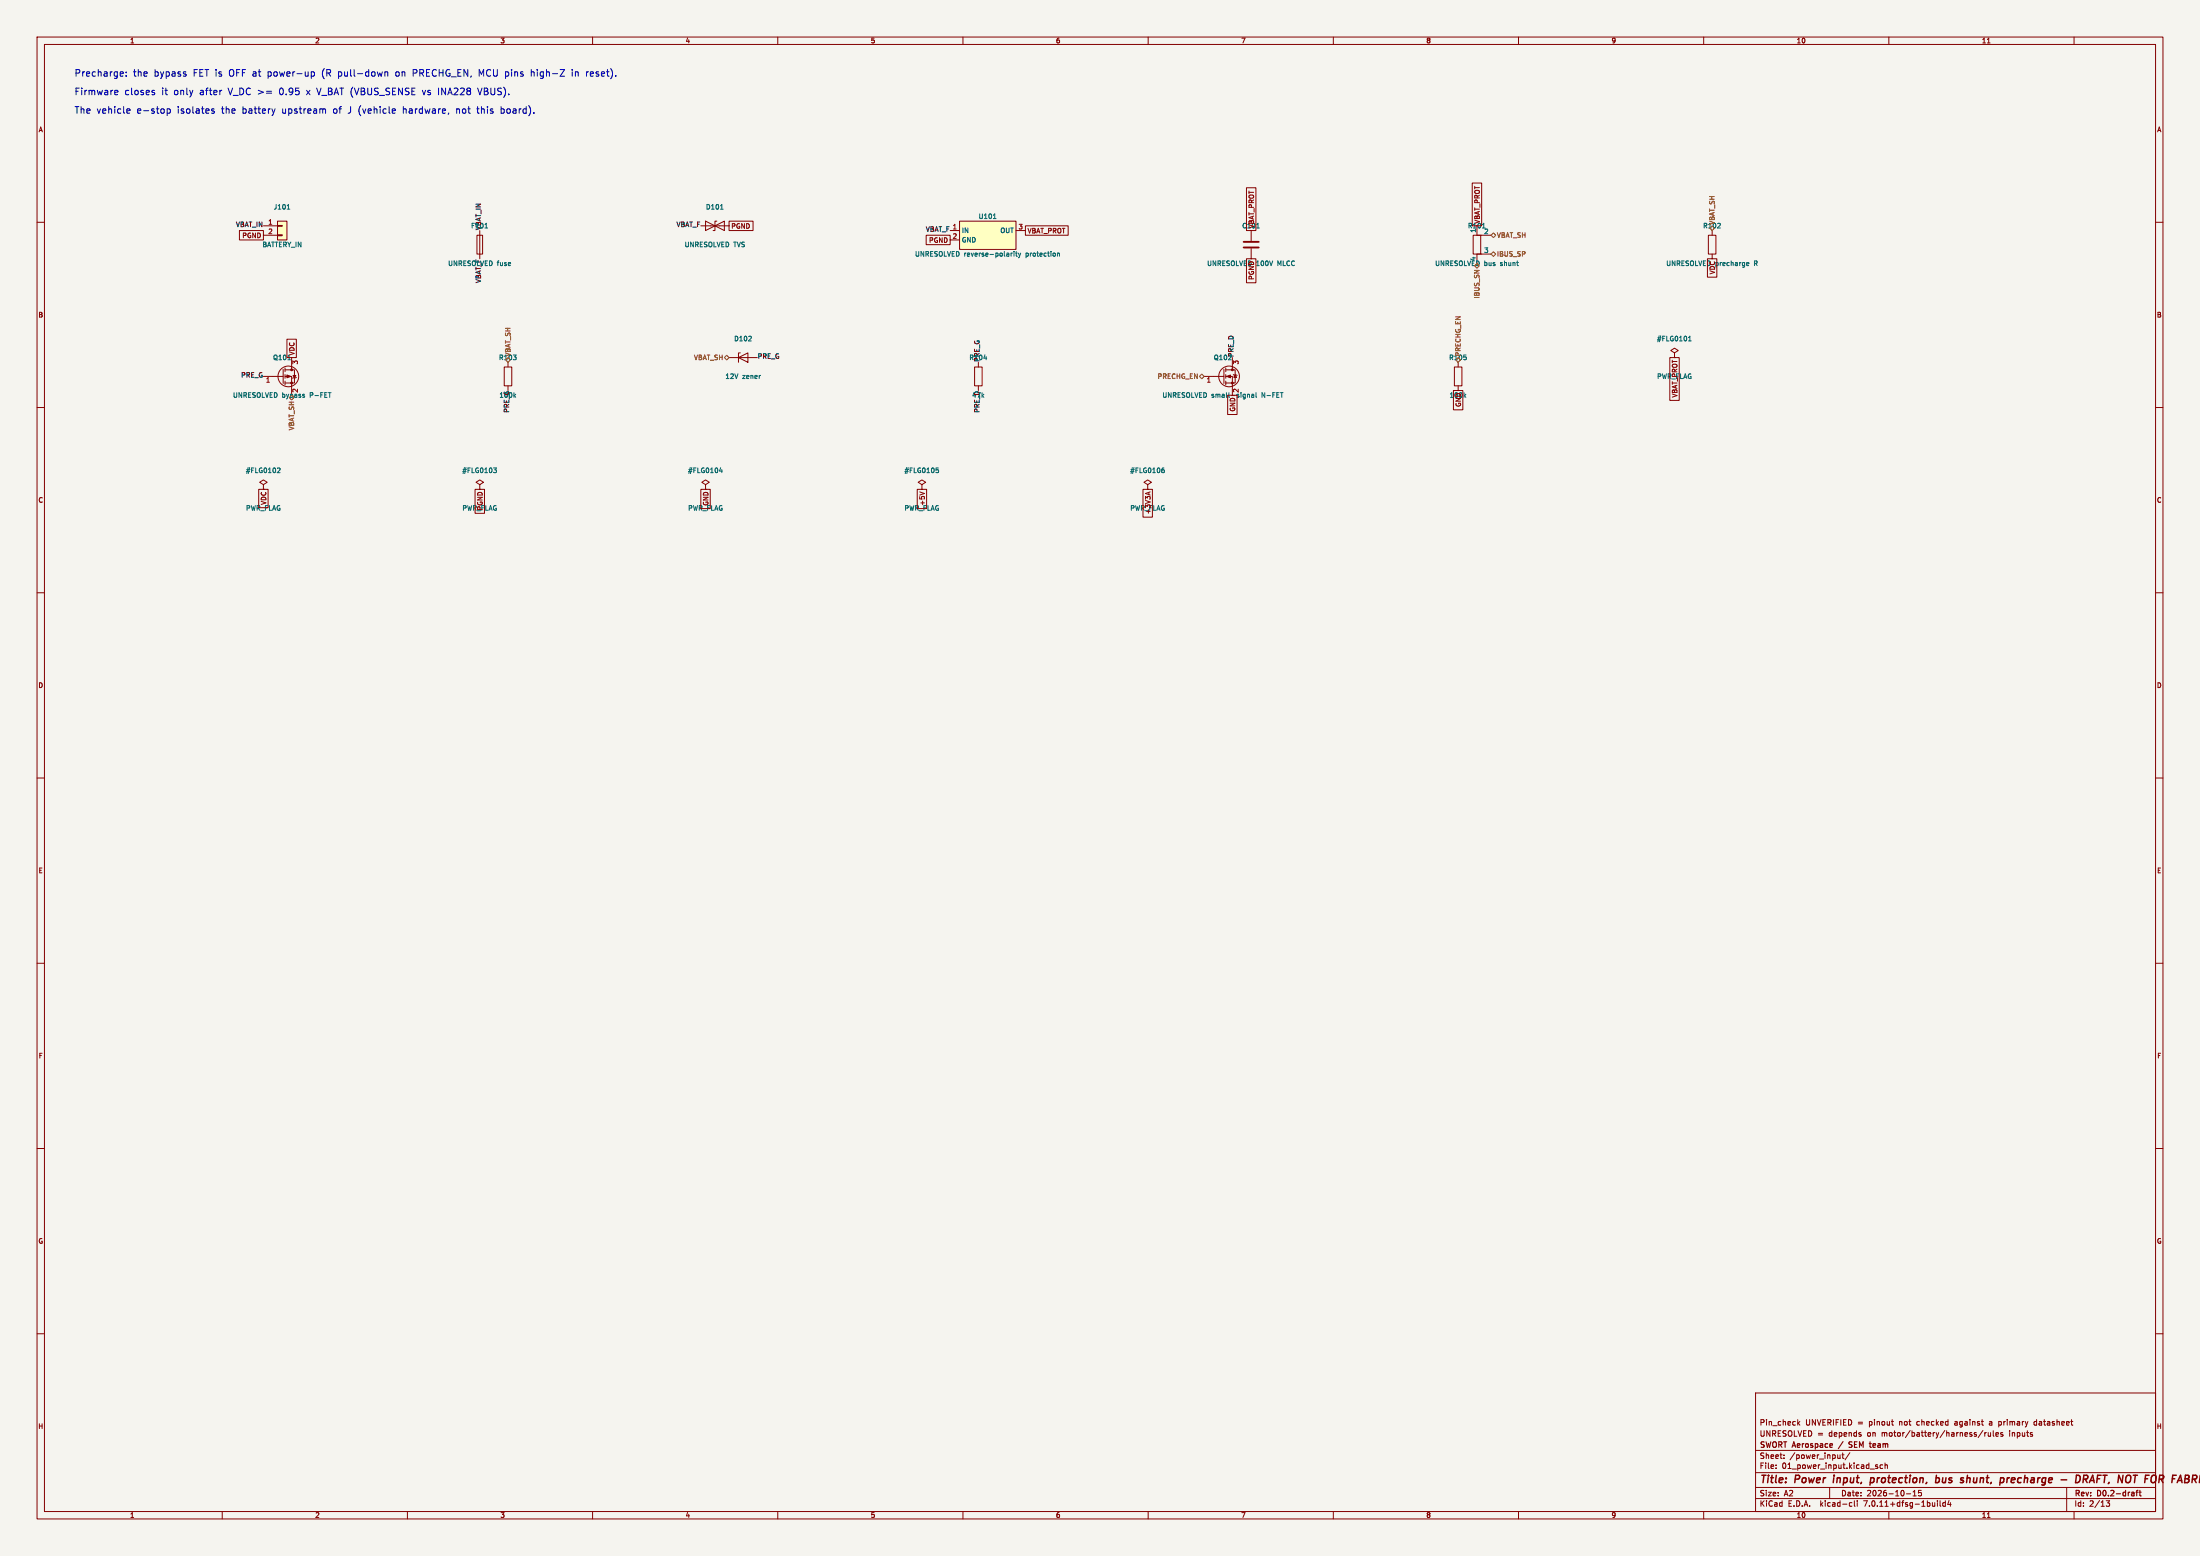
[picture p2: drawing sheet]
<svg xmlns="http://www.w3.org/2000/svg" width="594mm" height="420mm" viewBox="0 0 594 420" stroke-linecap="round" stroke-linejoin="round" font-family="sans-serif">
<path d="M0 0h594v420h-594z" fill="#f5f4ef" stroke="#f5f4ef" stroke-width=".27"/>
<g fill="none" stroke="#840000" stroke-width=".27">
<path d="M10 10h574v400h-574zM12 12h570v396h-570zM60 10v2M110 10v2M160 10v2M210 10v2M260 10v2M310 10v2M360 10v2M410 10v2M460 10v2M510 10v2"/>
<path d="M536.6 11.6h.7M560 10v2M10 60h2M74.9 59.7h2.6v5.1h-2.6zM190.5 59.7v2.5l5.1-2.5v2.5zM193.5 59.7h-.5v2.5h-.5M196.8 59.7h6.5v2.5h-6.5zM259.1 59.7h15.2v7.6h-15.2zM336.5 50.7h2.6v11.5h-2.6zM397.5 49.4h2.5v11.6h-2.5zM582 60h2M64.6 62.2h6.5v2.6h-6.5z"/>
<path d="M71.1 63.5h3.8M71.1 61h3.8M74.9 63.4h1.3v.2h-1.3zM74.9 60.8h1.3v.3h-1.3zM128.8 63.5h1.5v5.1h-1.5zM129.5 62.2v7.7M189.2 61h7.6M250.1 63.5h6.4v2.5h-6.4zM256.5 62.2h2.6M256.5 64.8h2.6M274.3 62.2h2.6M276.9 61h11.5v2.5h-11.5z"/>
<path d="M336.5 69.9h2.6v6.4h-2.6zM337.8 62.2v2.8M337.8 67.1v2.8M397.8 63.5h2v5.1h-2zM398.8 61v2.5h3.8M402.6 68.6h-3.8v2.5M461 69.9h2.5v4.9h-2.5zM461.3 63.5h2v5.1h-2zM462.3 62.2v1.3M462.3 68.6v1.3M76.5 99.7v3.8M77 99.8h2.5v3.6h-2.5"/>
<path d="M77 99.3v1M77.5 91.6h2.5v4.9h-2.5zM78.7 96.5v3.3M136.1 99.1h2.1v5h-2.1zM137.2 97.8v1.3M196.8 96.5h7.7M199.4 96.5l2.5-1.2v2.5zM199.9 95.3h-.5v2.5M263.1 99.1h2.1v5h-2.1zM264.2 97.8v1.3M330.5 99.7v3.8M331 99.8h2.5v3.6h-2.5"/>
<path d="M331 99.3v1M332.7 96.5v3.3M392.7 99.1h2v5h-2zM393.7 97.8v1.3M450.8 96.5h2.6v11.6h-2.6zM452.1 95.3l1-.7-1-.6-1 .6 1 .7v1.2M10 110h2M71.1 101.6h5.4M77 101.6h1.7v5.1M77 101.1v1M77 102.9v1M79.1 101.3h.8l-.4 .7z"/>
<path d="M80 101.9l-1 .2M137.2 104.1v1.3M264.2 104.1v1.3M325.1 101.6h5.4M331 101.6h1.7v5.1M331 101.1v1M331 102.9v1M331.5 106.7h2.5v5.2h-2.5zM333 101.1l1 .2M333.5 101.2l.4 .7h-.8zM392.4 105.4h2.6v5.2h-2.6zM393.7 104.1v1.3"/>
<path d="M582 110h2M69.8 132.1h2.6v4.9h-2.6zM71.1 130.8l1-.6-1-.7-1 .7 1 .6v1.3M71.1 132.1h.1M128.3 132.1h2.5v6.5h-2.5zM129.5 130.8l1.1-.6-1.1-.7-1 .7 1 .6v1.3M129.5 132.1h.1M189.2 132.1h2.6v5.2h-2.6zM190.5 130.8l1-.6-1-.7-1 .7 1 .6v1.3M190.5 132.1h.1M247.6 132.1h2.6v5.2h-2.6zM248.3 132.8l1.3 .4"/>
<path d="M248.9 130.8l1-.6-1-.7-1 .7 1 .6v1.3M248.9 132.1h.1M308.6 132.1h2.5v7.5h-2.5zM309.9 130.8l1-.6-1-.7-1 .7 1 .6v1.3M309.9 132.1h.1M310.2 132.9v.6M310.6 132.8l-1.3 .4M10 160h2M582 160h2M10 210h2M582 210h2M10 260h2"/>
<path d="M582 260h2M10 310h2M582 310h2M10 360h2M474 376h108v32h-108zM582 360h2M474 397.5h108M474 391.5h108M479.5 396.2v.2M479.5 395.4v.2M481.7 393.5v.2M481.7 392.7v.2"/>
<path d="M485.4 383.2v1.5M485.5 384.1l.5 .6M486 383.7l-.6 .5M496.8 392.7v1M496.8 393.5l-.4 .2M497.3 392.7h.6M497.5 392.2v1.3l.4 .2M499.5 392.1l-1.3 1.9M502.5 387.2v.4M506.4 395.7l.6 .4-.2 .3-.4-.1M507 395.4h-.4l-.2 .2M508.3 395.4h-.4l-.3 .3 .1 .6h.6"/>
<path d="M509 395.5l.5-.1 .1 1M509 394.9v1.5M510.7 383.7h.5M511.1 384.7h.1M535.4 386.1l-1.3 1.9M535.9 386.7v1M536.3 386.7l-.4 .3M536.8 386.7l.1 .9 .6-.1M537.2 384.2v.4M537.5 386.7v1M538.2 386.2v1.3l.2 .2M538.9 387.2l.7-.2-.1-.3h-.4l-.2 .2 .1 .7h.5"/>
<path d="M539.7 384.6l.4 .1M539.7 383.7v1.5M540.1 383.7h-.4M540.7 386.7h-.3l-.2 .2v.2l.5 .1v.4h-.5M549.7 383.7l-.5 .3v.5l.5 .2M60 408v2M110 408v2M160 408v2M210 408v2M260 408v2M310 408v2M360 408v2"/>
<path d="M410 408v2M460 408v2M474 404.5h108M474 401.5h108M494 401.5v3M499.6 405.6h.4M500 406.5l-.4 .1M500.7 405.1v1.3l.2 .2M501.5 405.1v.1M501.5 405.6v1M510 408v2M514.7 403.2h1.2"/>
<path d="M516.5 403.8h.9M516.5 402.7l.5-.4v1.5M518 402.3v.7l.7-.1 .1 .6-.3 .3-.5-.2M523.1 405.1v.1M523.1 405.6v1M523.8 405.1v1.3l.2 .2M525.2 405.6h-.4l-.3 .3 .2 .6h.5M525.2 405.1v1.5M526.2 405l-.3 1.1h.9M526.6 405.6v1M536.6 409.6h.7M558 401.5v6.5"/>
<path d="M560 408v2M568.7 405.1h.9l-.5 .5 .4 .2v.6l-.8 .1"/>
<circle cx="77.9" cy="101.6" r="2.79"/>
<circle cx="331.9" cy="101.6" r="2.79"/>
</g>
<path d="M497.6 389.1l-1.3 1.9M499.2 390.6h.7M500.1 389.2h-.6l-.3 .3 .1 .3 .6 .2M506.2 389.7l-.5 .2 .1 .7 .4 .1M506.4 390l-.7 .2M576.7 402.8h.6M577.3 402.3l-.4 .2v1.3M577.6 402.8h.5M577.8 402.3v1.3l.3 .2" fill="none" stroke="#840000" stroke-width=".3"/>
<g fill="none" stroke="#840000" stroke-width=".4">
<path d="M495.1 398.9l-.1 1.3M505.1 399h.8M505.1 398.9l-.2 2M522.7 399l.6-.1 .4 .3-.3 .9h-.8M522.8 398.2l-.2 2M531.2 398.2l-.2 2M531.9 399l-.5-.1-.3 .2M542 398.9l-.2 1.3M542.6 398.9l-.7 .3M543.2 399l-.2 .9 .3 .3M544 399.3l-.9 .2M561.7 399.1a.72 .72 0 0 0-.6-.9h-.5l-.2 2h.5"/>
<path d="M563 399.2l.5 1M563.3 399.2l.4-.3v-.5l-.3-.2h-.8l-.2 2M564.4 399.6h.9M594.1 398.4l-.3 1.8M505 400.1h.7M564.1 400.2l.9-2 .4 2"/>
</g>
<g fill="#ffffc2" stroke="#ffffc2" stroke-width=".27">
<path d="M259.1 59.7h15.2v7.6h-15.2z"/>
<path d="M74.9 59.7h2.6v5.1h-2.6z"/>
</g>
<g fill="none" stroke="#006464" stroke-width=".27">
<path d="M77.5 56.5h.8M194.5 56.5h.7M268.2 59h.7M130.9 61.5h.8M273.4 68.3l-.4 .1M273.8 67.9v.1M273.8 68.3v.9M274.2 68.3h.5M274.4 67.9v1.1l.3 .2M275 68.3l.3 .9M275.3 69.2l-.3 .4M275.6 68.3l-.3 .9"/>
<path d="M285.5 68.4h.5l.1 .8M285.5 68.3v.9M339.3 61.5h.7M471.6 71.5l.2 .2 .3-.1M471.6 71l.2-.1 .4 .1-.6 .3M77.7 97.1h.7M265.6 96.7h.8M455.9 92h.7M455.9 91.1l.4-.4v1.3M138.9 106.8l.3 .5M139.2 106.4l-.4 .5M336.9 106.5h.4l.1 .8"/>
<path d="M338 106.5h.5v.8M338.5 106.7l-.6 .3 .2 .3 .4-.1M339.1 106v1.1l.2 .2M395.4 106.8l.4 .5M395.8 106.4l-.5 .5M75.1 126.3l.4 .1 .1 .3-.8 .9h.8M133.3 126.3h.7l-.4 .5 .4 .1v.4l-.6 .3M194.6 126.2l-.3 1h.8M194.9 126.7v.9M252.8 126.3h.6M252.9 126.8l.5 .2v.5l-.5 .1M313.9 126.8l.5 .2-.1 .5-.4 .1"/>
<path d="M314.3 126.3l-.4 .1"/>
</g>
<g fill="#840000" stroke="#840000" stroke-width=".27">
<path d="M77.5 101.2l1 .4-1 .4z"/>
<path d="M331.2 101.6l1-.4v.8z"/>
<circle cx="78.7" cy="103.4" r=".25"/>
<circle cx="78.7" cy="99.8" r=".25"/>
<circle cx="332.7" cy="103.4" r=".25"/>
<circle cx="332.7" cy="99.8" r=".25"/>
</g>
<path d="M335.8 66.8h4.1M335.8 65.3h4.1" fill="none" stroke="#840000" stroke-width=".51"/>
<path d="M402.6 68.6l.6-.7 .7 .7-.7 .6zM402.6 63.5l.6-.6 .7 .6-.7 .6zM195.6 96.5l.6-.6 .6 .6-.6 .7zM323.8 101.6l.7-.6 .6 .6-.6 .6z" fill="none" stroke="#725600" stroke-width=".27"/>
<g fill="none" stroke="#0000c2" stroke-width=".27">
<path d="M32.7 19.4l.5 .1 .1 .3-.9 .2M34.1 19.5v.1M84 19.5l.6-.1 .3 .3-.2 .8h-.7M84 19.4v1.8M103.2 19.4l-.3 1.2M103.9 19.5l.3-.1 .4 .1 .1 1.1M103.9 19.4v1.2M143.4 18.8v1.8M143.7 19.4l-.3 .1M151.2 18.8h1.2l-1.2 1.8h1.2M154.5 18.8v.1M154.5 19.4v1.2"/>
<path d="M158.4 19.4v1.2M158.7 19.4l-.3 .3M31.1 25.5h.7M31.1 24.5l.5-.1 .2 .4-.8 .2M33.2 20.5l-.5 .1M34.1 20.4v.2M34.5 29.4l.5 .1 .1 .3-.9 .2M35 30.5l-.5 .1M41.3 25l.4 .1 .1 .2-.6 .3M41.3 24.4l.4 .1M45.1 29.5l.5-.1 .4 .3-.2 .8h-.7M45.1 29.4v1.8"/>
<path d="M50.2 20.1v.4M57.1 29.7l.8 .5-.3 .4-.5-.1M57.8 29.5l-.4-.1-.3 .2M74.3 29.4l-.5 1.2M87.4 29.4l.5 .2v1M106.5 29.4l.3 .4-.9 .2M106.7 30.5l-.2 .1M121.2 30.5l-.1 .2M128.7 29.4h.7M129 23.8l.6 1.8M135.3 28.8v1.8M135.3 30.5l.2 .1"/>
<path d="M135.5 29.4l-.2 .1"/>
</g>
<g font-size="2.8" fill="#840000">
<text x="475" y="400.9">Title:</text>
<text x="484.7" y="400.9">Power</text>
<text x="495.8" y="400.9">input,</text>
<text x="506.6" y="400.9">protection,</text>
<text x="525.1" y="400.9">bus</text>
<text x="532.6" y="400.9">shunt,</text>
<text x="544.1" y="400.9">precharge</text>
<text x="561.3" y="400.9">-</text>
<text x="566.1" y="400.9">DRAFT,</text>
<text x="578.3" y="400.9">NOT</text>
<text x="586.3" y="400.9">FOR</text>
</g>
<g font-size="2.5" fill="#0000c2">
<text x="20" y="20.9">Precharge:</text>
<text x="35.9" y="20.9">the</text>
<text x="41.5" y="20.9">bypass</text>
<text x="52.2" y="20.9">FET is</text>
<text x="62" y="20.9">OFF at</text>
<text x="72.5" y="20.9">power-up</text>
<text x="87.3" y="20.9">(R</text>
<text x="91.8" y="20.9">pull-down</text>
<text x="107.4" y="20.9">on</text>
<text x="112.1" y="20.9">PRECHG_EN, MCU pins</text>
<text x="144.3" y="20.9">high-Z</text>
<text x="155.4" y="20.9">in</text>
<text x="159.4" y="20.9">reset).</text>
<text x="20" y="25.9">Firmware</text>
<text x="33.6" y="25.9">closes</text>
<text x="43.6" y="25.9">it</text>
<text x="46.9" y="25.9">only</text>
<text x="54" y="25.9">after</text>
<text x="61.8" y="25.9">V_DC &gt;=</text>
<text x="75.7" y="25.9">0.95</text>
<text x="83.2" y="25.9">x V_BAT (VBUS_SENSE</text>
<text x="114.8" y="25.9">vs</text>
<text x="119.1" y="25.9">INA228</text>
<text x="129.9" y="25.9">VBUS).</text>
<text x="20" y="30.9">The vehicle</text>
<text x="36.9" y="30.9">e-stop</text>
<text x="47.9" y="30.9">isolates</text>
<text x="59.9" y="30.9">the</text>
<text x="65.6" y="30.9">battery</text>
<text x="76.4" y="30.9">upstream</text>
<text x="90.3" y="30.9">of</text>
<text x="94.4" y="30.9">J (vehicle</text>
<text x="109.3" y="30.9">hardware,</text>
<text x="123.8" y="30.9">not</text>
<text x="129.6" y="30.9">this</text>
<text x="136" y="30.9">board).</text>
</g>
<g font-size="2.1" fill="#840000">
<text x="475" y="388">UNRESOLVED =</text>
<text x="475" y="385">Pin_check</text>
<text x="487.4" y="385">UNVERIFIED</text>
<text x="493.8" y="388">depends</text>
<text x="501.6" y="385">=</text>
<text x="504.3" y="388">on</text>
<text x="504.8" y="385">pinout</text>
<text x="508.3" y="388">motor/battery/harness/rules</text>
<text x="513.1" y="385">not</text>
<text x="517.9" y="385">checked</text>
<text x="528.3" y="385">against</text>
<text x="537.8" y="385">a</text>
<text x="540.5" y="385">primary</text>
<text x="542.9" y="388">inputs</text>
<text x="550.2" y="385">datasheet</text>
<text x="475" y="394">Sheet:</text>
<text x="475" y="391.2">SWORT Aerospace</text>
<text x="483.2" y="394">/power_input/</text>
<text x="500.5" y="391.2">SEM</text>
<text x="506.8" y="391.2">team</text>
<text x="475" y="396.7">File:</text>
<text x="481.1" y="396.7">01_power_input.kicad_sch</text>
<text x="475" y="406.9">KiCad</text>
<text x="475" y="404.1">Size:</text>
<text x="481.7" y="404.1">A2</text>
<text x="482.7" y="406.9">E.D.A.</text>
<text x="491.6" y="406.9">kicad-cli</text>
<text x="497" y="404.1">Date:</text>
<text x="503.5" y="406.9">7.0.11+dfsg-1build4</text>
<text x="504" y="404.1">2026-10-15</text>
<text x="560" y="404.3">Rev:</text>
<text x="560" y="406.9">Id:</text>
<text x="564.1" y="406.9">2/13</text>
<text x="566.4" y="404.3">D0.2-draft</text>
</g>
<g font-size="1.8" fill="#840000">
<text x="35" y="11.9">1</text>
<text x="85" y="11.9">2</text>
<text x="135" y="11.9">3</text>
<text x="185" y="11.9">4</text>
<text x="235" y="11.9">5</text>
<text x="285" y="11.9">6</text>
<text x="335" y="11.9">7</text>
<text x="385" y="11.9">8</text>
<text x="435" y="11.9">9</text>
<text x="485" y="11.9">10</text>
<text x="535" y="11.9">11</text>
<text x="10.3" y="35.9">A</text>
<text x="582.3" y="35.9">A</text>
<text x="65.3" y="64.5">PGND</text>
<text x="197.3" y="61.9">PGND</text>
<text x="250.7" y="65.7">PGND</text>
<text x="277.3" y="63.2">VBAT_PROT</text>
<text x="335.3" y="61.8">C101</text>
<text x="338.8" y="61.8" transform="rotate(-90 338.8 61.8)">VBAT_PROT</text>
<text x="399.7" y="60.5" transform="rotate(-90 399.7 60.5)">VBAT_PROT</text>
<text x="338.8" y="75.7" transform="rotate(-90 338.8 75.7)">PGND</text>
<text x="463.2" y="74.2" transform="rotate(-90 463.2 74.2)">VDC</text>
<text x="10.3" y="85.9">B</text>
<text x="582.3" y="85.9">B</text>
<text x="79.7" y="96" transform="rotate(-90 79.7 96)">VDC</text>
<text x="391.3" y="107.5">100k</text>
<text x="447.3" y="102.5">PWR_FLAG</text>
<text x="453.1" y="107.4" transform="rotate(-90 453.1 107.4)">VBAT_PROT</text>
<text x="333.7" y="111.2" transform="rotate(-90 333.7 111.2)">GND</text>
<text x="394.7" y="110" transform="rotate(-90 394.7 110)">GND</text>
<text x="10.3" y="135.9">C</text>
<text x="72.1" y="136.4" transform="rotate(-90 72.1 136.4)">VDC</text>
<text x="130.5" y="137.9" transform="rotate(-90 130.5 137.9)">PGND</text>
<text x="191.5" y="136.6" transform="rotate(-90 191.5 136.6)">GND</text>
<text x="249.9" y="136.6" transform="rotate(-90 249.9 136.6)">+5V</text>
<text x="582.3" y="135.9">C</text>
<text x="310.8" y="138.9" transform="rotate(-90 310.8 138.9)">+3V3A</text>
<text x="10.3" y="185.9">D</text>
<text x="582.3" y="185.9">D</text>
<text x="10.3" y="235.9">E</text>
<text x="582.3" y="235.9">E</text>
<text x="10.3" y="285.9">F</text>
<text x="582.3" y="285.9">F</text>
<text x="10.3" y="335.9">G</text>
<text x="582.3" y="335.9">G</text>
<text x="10.2" y="385.9">H</text>
<text x="582.2" y="385.9">H</text>
<text x="35" y="409.9">1</text>
<text x="85" y="409.9">2</text>
<text x="135" y="409.9">3</text>
<text x="185" y="409.9">4</text>
<text x="235" y="409.9">5</text>
<text x="285" y="409.9">6</text>
<text x="335" y="409.9">7</text>
<text x="385" y="409.9">8</text>
<text x="435" y="409.9">9</text>
<text x="485" y="409.9">10</text>
<text x="535" y="409.9">11</text>
</g>
<g font-size="1.8" fill="#006464">
<text x="73.8" y="56.7">J101</text>
<text x="190.5" y="56.7">D101</text>
<text x="264.1" y="59.3">U101</text>
<text x="259.6" y="63.1">IN</text>
<text x="259.6" y="65.6">GND</text>
<text x="270" y="63.1">OUT</text>
<text x="396.2" y="61.8">R101</text>
<text x="398.5" y="62.9" transform="rotate(-90 398.5 62.9)">1</text>
<text x="400.6" y="63.2">2</text>
<text x="70.7" y="66.9">BATTERY_IN</text>
<text x="120.9" y="72">UNRESOLVED fuse</text>
<text x="184.7" y="66.9">UNRESOLVED TVS</text>
<text x="246.9" y="69.4">UNRESOLVED reverse-polarity</text>
<text x="277" y="69.4">protection</text>
<text x="325.8" y="72">UNRESOLVED</text>
<text x="339.1" y="72">100V</text>
<text x="345" y="72">MLCC</text>
<text x="398.5" y="70.6" transform="rotate(-90 398.5 70.6)">4</text>
<text x="400.6" y="68.3">3</text>
<text x="405.2" y="72">shunt</text>
<text x="449.8" y="72">UNRESOLVED precharge</text>
<text x="473.7" y="72">R</text>
<text x="198.1" y="92.3">D102</text>
<text x="447.3" y="92.3">#FLG0101</text>
<text x="73.6" y="97.4">Q101</text>
<text x="80.7" y="106.1" transform="rotate(-90 80.7 106.1)">2</text>
<text x="83.8" y="107.5">P-FET</text>
<text x="195.8" y="102.5">12V</text>
<text x="200.4" y="102.5">zener</text>
<text x="313.7" y="107.5">UNRESOLVED small-signal</text>
<text x="334.7" y="106.1" transform="rotate(-90 334.7 106.1)">2</text>
<text x="340.8" y="107.5">N-FET</text>
<text x="66.3" y="127.9">#FLG0102</text>
<text x="124.7" y="127.9">#FLG0103</text>
<text x="185.7" y="127.9">#FLG0104</text>
<text x="244.1" y="127.9">#FLG0105</text>
<text x="305" y="127.9">#FLG0106</text>
<text x="66.3" y="138">PWR_FLAG</text>
<text x="124.7" y="138">PWR_FLAG</text>
<text x="185.7" y="138">PWR_FLAG</text>
<text x="244.1" y="138">PWR_FLAG</text>
<text x="305.1" y="138">PWR_FLAG</text>
</g>
<g font-size="1.8" fill="#0f0f0f">
<text x="63.6" y="61.5">VBAT_IN</text>
<text x="127.1" y="61.8">F101</text>
<text x="130.1" y="62.2" transform="rotate(-90 130.1 62.2)">VBAT_IN</text>
<text x="182.6" y="61.5">VBAT_F</text>
<text x="249.9" y="62.7">VBAT_F</text>
<text x="130.1" y="76.5" transform="rotate(-90 130.1 76.5)">VBAT_F</text>
<text x="204.5" y="97">PRE_G</text>
<text x="261.6" y="97.4">R104</text>
<text x="264.7" y="97.8" transform="rotate(-90 264.7 97.8)">PRE_G</text>
<text x="327.6" y="97.4">Q102</text>
<text x="333.3" y="96.5" transform="rotate(-90 333.3 96.5)">PRE_D</text>
<text x="65" y="102.1">PRE_G</text>
<text x="134.7" y="107.5">100k</text>
<text x="262.3" y="107.5">47k</text>
<text x="137.7" y="111.5" transform="rotate(-90 137.7 111.5)">PRE_G</text>
<text x="264.7" y="111.5" transform="rotate(-90 264.7 111.5)">PRE_D</text>
</g>
<g font-size="1.8" fill="#a90000">
<text x="72.3" y="60.7">1</text>
<text x="72.3" y="63.2">2</text>
<text x="257.1" y="62">1</text>
<text x="257.1" y="64.5">2</text>
<text x="274.9" y="62">3</text>
<text x="80.7" y="98.5" transform="rotate(-90 80.7 98.5)">3</text>
<text x="334.7" y="98.5" transform="rotate(-90 334.7 98.5)">3</text>
<text x="71.7" y="103.6">1</text>
<text x="325.7" y="103.6">1</text>
</g>
<g font-size="1.8" fill="#725600">
<text x="404.1" y="64.4">VBAT_SH</text>
<text x="459.7" y="61.8">R102</text>
<text x="463.1" y="60.8" transform="rotate(-90 463.1 60.8)">VBAT_SH</text>
<text x="387.4" y="72">UNRESOLVED bus</text>
<text x="404.1" y="69.4">IBUS_SP</text>
<text x="399.6" y="80.7" transform="rotate(-90 399.6 80.7)">IBUS_SN</text>
<text x="134.6" y="97.4">R103</text>
<text x="138" y="96.3" transform="rotate(-90 138 96.3)">VBAT_SH</text>
<text x="187.3" y="97.4">VBAT_SH</text>
<text x="391.1" y="97.4">R105</text>
<text x="394.6" y="96.3" transform="rotate(-90 394.6 96.3)">PRECHG_EN</text>
<text x="62.8" y="107.5">UNRESOLVED bypass</text>
<text x="312.5" y="102.5">PRECHG_EN</text>
<text x="79.6" y="116.3" transform="rotate(-90 79.6 116.3)">VBAT_SH</text>
</g>
</svg>
